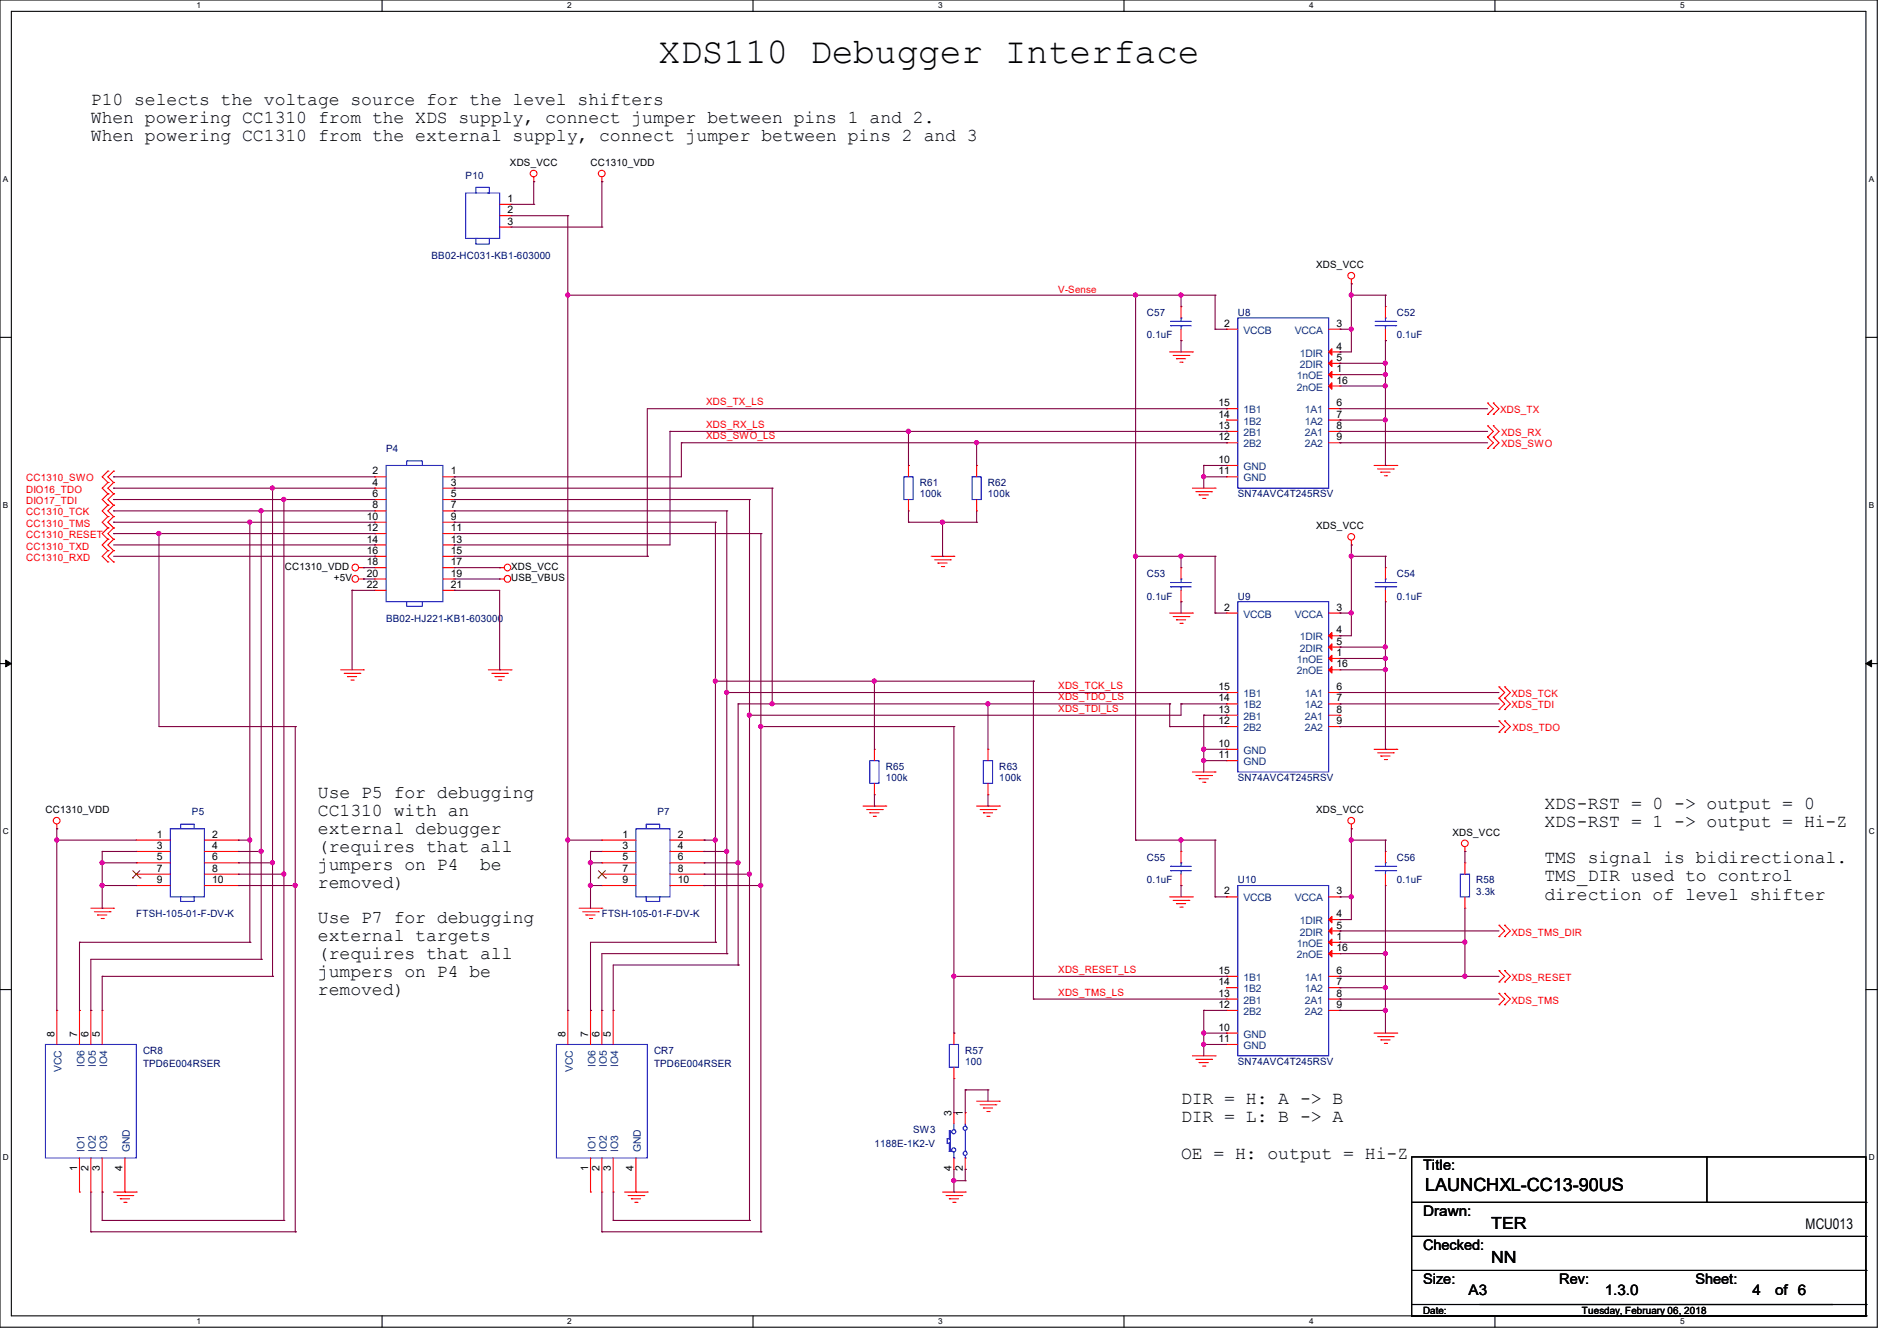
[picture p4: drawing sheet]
<svg xmlns="http://www.w3.org/2000/svg" width="297mm" height="210mm" viewBox="0 0 297 210" stroke-linecap="round" stroke-linejoin="round" font-family="sans-serif">
<path d="M0 0h293.9v207.9h-293.9zM1.8 1.8h290.3v204.3h-290.3z" fill="none" stroke="#000" stroke-width=".17"/>
<g fill="#fff">
<path d="M30.8 .2h.7v1.4h-.7z"/>
<path d="M30.8 206.2h.7v1.4h-.7z"/>
</g>
<path d="M59.8 0v1.8M59.8 206.1v1.8" fill="none" stroke="#000" stroke-width=".17"/>
<g fill="#fff">
<path d="M88.8 .2h.7v1.4h-.7z"/>
<path d="M88.8 206.2h.7v1.4h-.7z"/>
</g>
<path d="M117.9 0v1.8M117.9 206.1v1.8" fill="none" stroke="#000" stroke-width=".17"/>
<g fill="#fff">
<path d="M146.9 .2h.7v1.4h-.7z"/>
<path d="M146.9 206.2h.7v1.4h-.7z"/>
</g>
<path d="M176 0v1.8M176 206.1v1.8" fill="none" stroke="#000" stroke-width=".17"/>
<g fill="#fff">
<path d="M205 .2h.7v1.4h-.7z"/>
<path d="M205 206.2h.7v1.4h-.7z"/>
</g>
<path d="M234.1 0v1.8M234.1 206.1v1.8" fill="none" stroke="#000" stroke-width=".17"/>
<g fill="#fff">
<path d="M263.1 .2h.6v1.4h-.6z"/>
<path d="M263.1 206.2h.6v1.4h-.6z"/>
<path d="M.5 27.3h.8v1.4h-.8z"/>
<path d="M292.6 27.3h.8v1.4h-.8z"/>
<path d="M.5 78.4h.8v1.4h-.8z"/>
<path d="M292.6 78.4h.8v1.4h-.8z"/>
</g>
<path d="M0 52.8h1.8M292.1 52.8h1.8" fill="none" stroke="#000" stroke-width=".17"/>
<g fill="#fff">
<path d="M.5 129.5h.9v1.4h-.9z"/>
<path d="M292.6 129.5h.9v1.4h-.9z"/>
</g>
<path d="M0 103.9h1.8M292.1 103.9h1.8" fill="none" stroke="#000" stroke-width=".17"/>
<path d="M.9 103.4l.9 .5-.9 .5zM292.1 103.9l.9-.5v1z" fill="#000" stroke="#000" stroke-width=".16"/>
<g fill="#fff">
<path d="M.5 180.5h.9v1.4h-.9z"/>
<path d="M292.6 180.5h.9v1.4h-.9z"/>
</g>
<g fill="none" stroke="#000" stroke-width=".17">
<path d="M0 155h1.8M292.1 155h1.8M221 181.2h71.1v23.1h-71.1zM221 188.3h71.1M221 193.6h71.1M221 199h71.1M267.3 188.3h.1M267.3 181.2v7.1M292.1 188.3h.1M292.1 193.6h.1M292.1 199h.1M221 206.1h.1"/>
<path d="M221 204.3v1.8M221 206.1h71.1M231.7 204.3h55.1M286.8 204.3h.1M292.1 206.1h.1M292.1 204.3h.1M292.1 204.3v1.8"/>
</g>
<g fill="none" stroke="#f00" stroke-width=".17">
<path d="M78.2 32h1.8M78.2 33.8h1.8M78.2 35.6h1.8M80 32h.1M80 33.8h.1M80 35.6h.1M83.6 28.4h.1M83.6 27.7v.7M94.2 28.4h.1M94.2 27.7v.7M183.1 55.1h3.6M183.7 55.7h2.4"/>
<path d="M184.2 56.2h.1M184.2 56.2h1.4M184.7 56.7h.4M184.9 48h.1M184.9 53.3h.1M184.9 48v1.8M184.9 51.6v1.7M185.1 56.7h.1M186.1 55.7h.1M186.7 55.1h.1M192 51.6h.1M192 51.6h1.8"/>
<path d="M208 55.1h1.8M208 58.7h1.8M208 51.6h1.8M208 56.9h1.8M209.8 58.7h.1M209.8 51.6h.1M209.8 55.1h.1M209.8 56.9h.1M211.6 44.4h.1M211.6 43.7v.7M216.9 48h.1M216.9 53.3h.1"/>
<path d="M216.9 48v1.8M216.9 51.6v1.7M16.9 75.6h.1M16.9 77.3h.1M16.9 79.1h.1M16.9 73.8h.1M16.9 75.6l-.9 .9 .9 .8M16.9 77.3l-.9 .9 .9 .9M16.9 79.1l-.9 .9 .9 .9M16.9 73.8l-.9 .9 .9 .9M17.8 75.6h.1M17.8 77.3h.1"/>
<path d="M17.8 79.1h.1M17.8 73.8h.1M17.8 75.6l-.9 .9 .9 .8M17.8 77.3l-.9 .9 .9 .9M17.8 79.1l-.9 .9 .9 .9M17.8 73.8l-.9 .9 .9 .9M58.7 74.7h.1M58.7 76.5h.1M58.7 78.2h.1M58.7 76.5h1.8M58.7 74.7h1.8M58.7 78.2h1.8"/>
<path d="M69.3 76.5h1.8M69.3 74.7h1.8M69.3 78.2h1.8M71.1 74.7h.1M71.1 76.5h.1M71.1 78.2h.1M142.2 72.9h.1M142.2 72.9v1.8M142.2 78.2v1.8M152.9 72.9h.1M152.9 72.9v1.8M152.9 78.2v1.8"/>
<path d="M186.7 76.5h3.5M187.2 77h2.5M187.7 77.5h.1M187.7 77.5h1.5M188.3 78.1h.3M188.6 78.1h.1M189.7 77h.1M190.2 76.5h.1M192 72.9h.1M192 74.7h.1M192 64h.1M192 65.8h.1"/>
<path d="M192 67.6h.1M192 69.3h.1M192 72.9h1.8M192 74.7h1.8M192 64h1.8M192 65.8h1.8M192 67.6h1.8M192 69.3h1.8M208 64h1.8M208 65.8h1.8M208 67.6h1.8M208 69.3h1.8"/>
<path d="M208 60.5h1.8M209.8 64h.1M209.8 65.8h.1M209.8 67.6h.1M209.8 69.3h.1M209.8 60.5h.1M215.1 72.9h3.6M215.7 73.4h2.4M216.2 74h.1M216.2 74h1.4M216.7 74.5h.4M217.1 74.5h.1"/>
<path d="M218.1 73.4h.1M218.7 72.9h.1M232.9 66.7h.1M232.9 68.5h.1M232.9 70.2h.1M232.9 63.1h.1M232.9 64.9h.1M232.9 66.7l.9 .9-.9 .9M232.9 68.5l.9 .8-.9 .9M232.9 63.1l.9 .9-.9 .9M233.8 66.7h.1M233.8 68.5h.1"/>
<path d="M233.8 70.2h.1M233.8 63.1h.1M233.8 64.9h.1M233.8 66.7l.9 .9-.9 .9M233.8 68.5l.9 .8-.9 .9M233.8 63.1l.9 .9-.9 .9M16.9 86.2h.1M16.9 88h.1M16.9 80.9h.1M16.9 82.7h.1M16.9 84.5h.1M16.9 86.2l-.9 .9 .9 .9"/>
<path d="M16.9 80.9l-.9 .9 .9 .9M16.9 82.7l-.9 .9 .9 .9M16.9 84.5l-.9 .8 .9 .9M17.8 86.2h.1M17.8 88h.1M17.8 80.9h.1M17.8 82.7h.1M17.8 84.5h.1M17.8 86.2l-.9 .9 .9 .9M17.8 80.9l-.9 .9 .9 .9M17.8 82.7l-.9 .9 .9 .9M17.8 84.5l-.9 .8 .9 .9"/>
<path d="M56.2 88.9h.7M56.2 90.7h.7M56.9 88.9h.1M56.9 90.7h.1M58.7 80h.1M58.7 81.8h.1M58.7 83.6h.1M58.7 85.3h.1M58.7 87.1h.1M58.7 88.9h.1M58.7 90.7h.1M58.7 92.5h.1"/>
<path d="M58.7 88.9h1.8M58.7 90.7h1.8M58.7 87.1h1.8M58.7 80h1.8M58.7 81.8h1.8M58.7 83.6h1.8M58.7 85.3h1.8M58.7 92.5h1.8M69.3 88.9h1.8M69.3 90.7h1.8M69.3 87.1h1.8M69.3 80h1.8"/>
<path d="M69.3 81.8h1.8M69.3 83.6h1.8M69.3 85.3h1.8M69.3 92.5h1.8M71.1 80h.1M71.1 81.8h.1M71.1 83.6h.1M71.1 85.3h.1M71.1 87.1h.1M71.1 88.9h.1M71.1 90.7h.1M71.1 92.5h.1"/>
<path d="M78.2 90.7h.1M78.2 88.9h.1M78.2 88.9h.8M78.2 90.7h.8M142.2 80h.1M145.8 87.1h3.6M146.3 87.7h2.5M146.9 88.2h.1M146.9 88.2h1.4M147.4 88.7h.3M147.7 88.7h.1M148.8 87.7h.1"/>
<path d="M149.4 87.1h.1M152.9 80h.1M183.1 96h3.6M183.7 96.6h2.4M184.2 97.1h.1M184.2 97.1h1.4M184.7 97.6h.4M184.9 88.9h.1M184.9 94.2h.1M184.9 88.9v1.8M184.9 92.5v1.7M185.1 97.6h.1"/>
<path d="M186.1 96.6h.1M186.7 96h.1M192 96h.1M192 96h1.8M208 96h1.8M208 99.6h1.8M209.8 96h.1M209.8 99.6h.1M211.6 85.3h.1M211.6 84.6v.7M216.9 88.9h.1M216.9 94.2h.1"/>
<path d="M216.9 88.9v1.8M216.9 92.5v1.7M53.3 104.9h3.6M53.9 105.5h2.4M54.4 106h.1M54.4 106h1.4M54.9 106.5h.4M55.3 106.5h.1M56.3 105.5h.1M56.9 104.9h.1M76.5 104.9h3.5M77 105.5h2.5"/>
<path d="M77.5 106h.1M77.5 106h1.5M78.1 106.5h.3M78.4 106.5h.1M79.5 105.5h.1M80 104.9h.1M136.9 117.3h.1M136.9 117.3v1.8M154.7 117.3h.1M154.7 117.3v1.8M192 117.3h.1M192 119.1h.1"/>
<path d="M192 108.5h.1M192 110.2h.1M192 112h.1M192 113.8h.1M192 117.3h1.8M192 108.5h1.8M192 110.2h1.8M192 112h1.8M192 113.8h1.8M192 119.1h1.8M208 104.9h1.8M208 108.5h1.8"/>
<path d="M208 110.2h1.8M208 112h1.8M208 113.8h1.8M208 103.1h1.8M208 101.3h1.8M209.8 108.5h.1M209.8 110.2h.1M209.8 112h.1M209.8 113.8h.1M209.8 103.1h.1M209.8 104.9h.1M209.8 101.3h.1"/>
<path d="M215.1 117.3h3.6M215.7 117.9h2.4M216.2 118.4h.1M216.2 118.4h1.4M216.7 119h.4M217.1 119h.1M218.1 117.9h.1M218.7 117.3h.1M234.7 112.9h.1M234.7 114.7h.1M234.7 109.3h.1M234.7 111.1h.1"/>
<path d="M234.7 107.6h.1M234.7 112.9l.9 .9-.9 .9M234.7 109.3l.9 .9-.9 .9M234.7 107.6l.9 .9-.9 .8M235.6 112.9h.1M235.6 114.7h.1M235.6 109.3h.1M235.6 111.1h.1M235.6 107.6h.1M235.6 112.9l.9 .9-.9 .9M235.6 109.3l.9 .9-.9 .9M235.6 107.6l.9 .9-.9 .8"/>
<path d="M8.9 129.8h.1M8.9 129.1v.7M21.3 131.6h.1M21.3 133.3h.1M21.3 135.1h.1M21.3 136.9h.1M21.3 138.7h.1M21.3 131.6h5.4M21.3 133.3h5.4M21.3 135.1h5.4M21.3 136.9h5.4M21.3 138.7h5.4"/>
<path d="M32 131.6h5.3M32 133.3h5.3M32 135.1h5.3M32 136.9h5.3M32 138.7h5.3M37.3 131.6h.1M37.3 133.3h.1M37.3 135.1h.1M37.3 136.9h.1M37.3 138.7h.1M94.2 131.6h.1M94.2 133.3h.1"/>
<path d="M94.2 135.1h.1M94.2 136.9h.1M94.2 138.7h.1M94.2 131.6h5.4M94.2 133.3h5.4M94.2 135.1h5.4M94.2 136.9h5.4M94.2 138.7h5.4M104.9 131.6h5.3M104.9 133.3h5.3M104.9 135.1h5.3M104.9 136.9h5.3"/>
<path d="M104.9 138.7h5.3M110.2 131.6h.1M110.2 133.3h.1M110.2 135.1h.1M110.2 136.9h.1M110.2 138.7h.1M135.1 126.2h3.6M135.7 126.8h2.4M136.2 127.3h.1M136.2 127.3h1.4M136.7 127.8h.4M136.9 124.5h.1"/>
<path d="M136.9 122.7v1.8M137.1 127.8h.1M138.1 126.8h.1M138.7 126.2h.1M152.9 126.2h3.6M153.5 126.8h2.4M154 127.3h.1M154 127.3h1.4M154.5 127.8h.4M154.7 124.5h.1M154.7 122.7v1.8M154.9 127.8h.1"/>
<path d="M155.9 126.8h.1M156.5 126.2h.1M184.9 133.3h.1M184.9 138.7h.1M184.9 133.3v1.8M184.9 136.9v1.8M186.7 120.9h3.5M187.2 121.5h2.5M187.7 122h.1M187.7 122h1.5M188.3 122.5h.3M188.6 122.5h.1"/>
<path d="M189.7 121.5h.1M190.2 120.9h.1M211.6 129.8h.1M211.6 129.1v.7M216.9 133.3h.1M216.9 138.7h.1M216.9 133.3v1.8M216.9 136.9v1.8M229.4 133.3h.1M229.4 135.1h.1M229.4 132.6v.7M229.4 135.1v1.8"/>
<path d="M8.9 158.2h.1M8.9 158.2v5.4M12.4 158.2h.1M12.4 158.2v5.4M14.2 158.2h.1M14.2 142.2h3.6M14.2 158.2v5.4M14.8 142.8h2.4M15.3 143.3h.1M15.3 143.3h1.4M15.8 143.8h.4M16 158.2h.1"/>
<path d="M16 158.2v5.4M16.2 143.8h.1M17.2 142.8h.1M17.8 142.2h.1M88.9 158.2h.1M88.9 158.2v5.4M90.7 142.2h3.5M91.2 142.8h2.5M91.7 143.3h.1M91.7 143.3h1.5M92.3 143.8h.3M92.5 158.2h.1"/>
<path d="M92.5 158.2v5.4M92.6 143.8h.1M93.7 142.8h.1M94.2 142.2h.1M94.2 158.2h.1M94.2 158.2v5.4M96 158.2h.1M96 158.2v5.4M183.1 140.5h3.6M183.7 141h2.4M184.2 141.5h.1M184.2 141.5h1.4"/>
<path d="M184.7 142.1h.4M185.1 142.1h.1M186.1 141h.1M186.7 140.5h.1M192 140.5h.1M192 152.9h.1M192 154.7h.1M192 156.5h.1M192 158.2h.1M192 140.5h1.8M192 152.9h1.8M192 154.7h1.8"/>
<path d="M192 156.5h1.8M192 158.2h1.8M208 140.5h1.8M208 152.9h1.8M208 154.7h1.8M208 156.5h1.8M208 158.2h1.8M208 147.6h1.8M208 149.4h1.8M208 144h1.8M208 145.8h1.8M209.8 152.9h.1"/>
<path d="M209.8 154.7h.1M209.8 156.5h.1M209.8 158.2h.1M209.8 147.6h.1M209.8 149.4h.1M209.8 140.5h.1M209.8 144h.1M209.8 145.8h.1M229.4 142.2h.1M229.4 140.5v1.7M234.7 155.6h.1M234.7 157.4h.1"/>
<path d="M234.7 152h.1M234.7 153.8h.1M234.7 144.9h.1M234.7 146.7h.1M234.7 155.6l.9 .9-.9 .9M234.7 152l.9 .9-.9 .9M234.7 144.9l.9 .9-.9 .9M235.6 155.6h.1M235.6 157.4h.1M235.6 152h.1M235.6 153.8h.1M235.6 144.9h.1"/>
<path d="M235.6 146.7h.1M235.6 155.6l.9 .9-.9 .9M235.6 152l.9 .9-.9 .9M235.6 144.9l.9 .9-.9 .9M149.4 168.9h.1M149.4 161.8h.1M149.4 174.2h.1M149.4 161.8v1.8M149.4 167.1v1.8M149.4 174.2v1.8M151.1 174.2h.1M151.1 174.2v1.8"/>
<path d="M152.9 172.5h3.6M153.5 173h2.4M154 173.5h.1M154 173.5h1.4M154.5 174.1h.4M154.9 174.1h.1M155.9 173h.1M156.5 172.5h.1M186.7 165.4h3.5M187.2 165.9h2.5M187.7 166.4h.1M187.7 166.4h1.5"/>
<path d="M188.3 167h.3M188.6 167h.1M189.7 165.9h.1M190.2 165.4h.1M192 161.8h.1M192 163.6h.1M192 161.8h1.8M192 163.6h1.8M215.1 161.8h3.6M215.7 162.3h2.4M216.2 162.9h.1M216.2 162.9h1.4"/>
<path d="M216.7 163.4h.4M217.1 163.4h.1M218.1 162.3h.1M218.7 161.8h.1M12.4 186.7h.1M12.4 181.4v5.3M14.2 186.7h.1M14.2 181.4v5.3M16 186.7h.1M16 181.4v5.3M17.8 186.7h3.5M18.3 187.2h2.5"/>
<path d="M18.8 187.7h.1M18.8 187.7h1.5M19.4 188.3h.3M19.6 186.7h.1M19.6 181.4v5.3M19.7 188.3h.1M20.8 187.2h.1M21.3 186.7h.1M92.5 186.7h.1M92.5 181.4v5.3M94.2 186.7h.1M94.2 181.4v5.3"/>
<path d="M96 186.7h.1M96 181.4v5.3M97.8 186.7h3.5M98.3 187.2h2.5M98.8 187.7h.1M98.8 187.7h1.5M99.4 188.3h.3M99.6 186.7h.1M99.6 181.4v5.3M99.7 188.3h.1M100.8 187.2h.1M101.3 186.7h.1"/>
<path d="M147.6 186.7h3.5M148.1 187.2h2.5M148.6 187.7h.1M148.6 187.7h1.5M149.2 188.3h.3M149.4 183.1h.1M149.4 181.4v1.7M149.5 188.3h.1M150.6 187.2h.1M151.1 186.7h.1M151.1 183.1h.1M151.1 181.4v1.7"/>
<circle cx="83.6" cy="27.2" r=".52"/>
<circle cx="94.2" cy="27.2" r=".52"/>
<circle cx="211.6" cy="43.2" r=".52"/>
<circle cx="55.6" cy="90.7" r=".52"/>
<circle cx="55.6" cy="88.9" r=".52"/>
<circle cx="79.4" cy="90.7" r=".52"/>
<circle cx="79.4" cy="88.9" r=".52"/>
<circle cx="211.6" cy="84.1" r=".52"/>
<circle cx="8.9" cy="128.5" r=".52"/>
<circle cx="211.6" cy="128.5" r=".52"/>
<circle cx="229.4" cy="132.1" r=".52"/>
</g>
<g fill="none" stroke="#00f" stroke-width=".17">
<path d="M72.9 30.2h5.3v7.1h-5.3zM74.5 30.2v-.9h2.1v.9h-.1M74.7 37.3h-.2v.9h2.1v-.9M183.3 51h.1M183.3 50.3h.1M183.3 51h3.2M183.3 50.3h3.2M184.9 51h.1M184.9 49.8h.1M184.9 49.8v.5M184.9 51v.6M193.8 49.8h14.2v26.7h-14.2z"/>
<path d="M215.3 51h3.2M215.3 50.3h3.2M216.9 51h.1M216.9 49.8h.1M216.9 49.8v.5M216.9 51v.6M218.5 51h.1M218.5 50.3h.1M60.5 72.9h8.8v21.3h-8.8zM63.7 72.9v-.7h2.4v.7M141.5 74.7h1.5v3.5h-1.5zM152.2 74.7h1.4v3.5h-1.4z"/>
<path d="M63.7 94.2v.8h2.4v-.8M183.3 91.9h.1M183.3 91.2h.1M183.3 91.9h3.2M183.3 91.2h3.2M184.9 91.9h.1M184.9 90.7h.1M184.9 90.7v.5M184.9 91.9v.6M193.8 94.2h14.2v26.7h-14.2zM215.3 91.9h3.2M215.3 91.2h3.2"/>
<path d="M216.9 91.9h.1M216.9 90.7h.1M216.9 90.7v.5M216.9 91.9v.6M218.5 91.9h.1M218.5 91.2h.1M136.2 119.1h1.4v3.6h-1.4zM154 119.1h1.4v3.6h-1.4zM26.7 129.8h5.3v10.7h-5.3zM28.3 129.8v-.7h2.1v.7M99.6 129.8h5.3v10.7h-5.3zM101.2 129.8v-.7h2.1v.7"/>
<path d="M183.3 136.4h.1M183.3 135.7h.1M183.3 136.4h3.2M183.3 135.7h3.2M184.9 136.4h.1M184.9 135.1h.1M184.9 135.1v.6M184.9 136.4v.5M193.8 138.7h14.2v26.7h-14.2zM215.3 136.4h3.2M215.3 135.7h3.2M216.9 136.4h.1"/>
<path d="M216.9 135.1h.1M216.9 135.1v.6M216.9 136.4v.5M218.5 136.4h.1M218.5 135.7h.1M228.6 136.9h1.5v3.6h-1.5zM28.3 140.5v.7h2.1v-.7M101.2 140.5v.7h2.1v-.7M7.1 163.6h14.2v17.8h-14.2zM87.1 163.6h14.2v17.8h-14.2zM148.3 179h.1M148.3 179h.3"/>
<path d="M148.6 163.6h1.5v3.5h-1.5zM148.6 178.4h.1M148.6 179h.1M148.6 177.1h.1M148.6 177.1v1.3M148.6 179v1.3M148.6 178.4h-.3v.6M148.6 177.1h.2v3.2M149.4 176.9h.1M149.4 176v.9M151.1 176.4h.1M151.1 176v.4"/>
<path d="M151.1 177.1v3.2M148.6 180.3h.1M148.6 180.3h.2M148.8 180.3h.1M149.4 181.4h.1M149.4 180.5v.9M151.1 180.3h.1M151.1 181.4h.1M151.1 181v.4"/>
<circle cx="149.3" cy="177.2" r=".32"/>
<circle cx="151.1" cy="176.7" r=".32"/>
<circle cx="149.3" cy="180.1" r=".32"/>
<circle cx="151.1" cy="180.6" r=".32"/>
</g>
<path d="M20.7 137.5h.1M20.8 136.4l1.1 1.1M21.9 136.4l-1.2 1.1M21.9 137.5h.1M93.6 137.5h.1M93.7 136.4l1.1 1.1M94.8 136.4l-1.2 1.1M94.8 137.5h.1" fill="none" stroke="#804000" stroke-width=".16"/>
<g fill="#f00" stroke="#f00" stroke-width=".17">
<path d="M208.5 102.6v1l-.5-.5z"/>
<path d="M208.5 104.4v1l-.5-.5z"/>
<path d="M208.5 99.1v1l-.5-.5z"/>
<path d="M208.5 100.8v1.1l-.5-.6z"/>
<path d="M208.5 58.2v1l-.5-.5z"/>
<path d="M208.5 59.9v1.1l-.5-.5z"/>
<path d="M208.5 54.6v1l-.5-.5z"/>
<path d="M208.5 56.4v1l-.5-.5z"/>
<path d="M208 147.6l.5-.5v1z"/>
<path d="M208 149.4l.5-.6v1.1z"/>
<path d="M208 144l.5-.5v1z"/>
<path d="M208 145.8l.5-.5v1z"/>
</g>
<g fill="none" stroke="#800040" stroke-width=".17">
<path d="M80 33.8h8.9M80 32h3.6M80 35.6h14.2M83.6 32h.1M83.6 28.4h.1M83.6 28.4v3.6M88.9 33.8h.1M88.9 33.8v124.4M94.2 35.6h.1M94.2 28.4h.1M94.2 28.4v7.2M88.9 46.2h.1"/>
<path d="M88.9 46.2h101.3M177.8 46.2h.1M177.8 46.2v85.4M184.9 53.3h.1M184.9 46.2h.1M184.9 46.2v1.8M184.9 53.3v1.8M190.2 46.2h.1M190.2 51.6h.1M190.2 46.2v5.4M190.2 51.6h1.8M209.8 51.6h.1"/>
<path d="M209.8 55.1h.1M209.8 56.9h.1M209.8 51.6h1.8M209.8 56.9h7.1M209.8 58.7h7.1M211.6 46.2h.1M211.6 44.4h.1M211.6 51.6h.1M211.6 46.2h5.3M211.6 44.4v10.7h-1.8M216.9 46.2h.1M216.9 53.3h.1"/>
<path d="M216.9 58.7h.1M216.9 46.2v1.8M216.9 53.3v19.6M17.8 78.2h.1M17.8 76.5h.1M17.8 74.7h.1M17.8 74.7h40.9M17.8 78.2h40.9M17.8 76.5h40.9M42.7 76.5h.1M42.7 76.5v76.4M44.4 78.2h.1"/>
<path d="M44.4 78.2v112.9M71.1 78.2h.1M71.1 76.5h.1M71.1 74.7h.1M71.1 78.2h46.2M71.1 76.5h49.8M104.9 67.6h.1M104.9 67.6h87.1M104.9 67.6v17.7h-33.8M106.7 69.3h.1M106.7 69.3v5.4h-35.6M106.7 69.3h85.3"/>
<path d="M117.3 78.2h.1M117.3 78.2v112.9M120.9 76.5h.1M120.9 76.5v33.7M142.2 67.6h.1M142.2 67.6v5.3M152.9 69.3h.1M152.9 69.3v3.6M188.5 72.9h.1M188.5 74.7h.1M188.5 72.9v3.6M188.5 74.7h3.5"/>
<path d="M188.5 72.9h3.5M192 64h.1M192 67.6h.1M192 69.3h.1M192 64h-90.7v23.1M209.8 64h.1M209.8 67.6h.1M209.8 69.3h.1M209.8 65.8h.1M209.8 64h23.1M209.8 67.6h23.1M209.8 69.3h23.1"/>
<path d="M209.8 65.8h7.1M209.8 60.5h7.1M216.9 72.9h.1M216.9 60.5h.1M216.9 65.8h.1M17.8 80h.1M17.8 83.6h.1M17.8 81.8h.1M17.8 87.1h40.9M17.8 80h40.9M17.8 83.6h40.9M17.8 81.8h40.9"/>
<path d="M17.8 85.3h40.9M24.9 83.6h.1M24.9 83.6v30.2h21.3M39.1 81.8h.1M39.1 81.8v65.8M40.9 80h.1M40.9 80v70.2M55.1 92.5h.1M55.1 92.5h3.6M55.1 92.5v12.4M56.9 90.7h.1M56.9 88.9h.1"/>
<path d="M56.9 90.7h1.8M56.9 88.9h1.8M58.7 83.6h.1M58.7 85.3h.1M58.7 87.1h.1M71.1 81.8h.1M71.1 80h.1M71.1 92.5h.1M71.1 85.3h.1M71.1 87.1h30.2M71.1 80h42.7M71.1 83.6h48"/>
<path d="M71.1 81.8h40.9M71.1 92.5h7.1v12.4M71.1 90.7h7.1M71.1 88.9h7.1M78.2 90.7h.1M78.2 88.9h.1M101.3 87.1h.1M112 81.8h.1M112 81.8v65.8M113.8 80h.1M113.8 80v69.4M119.1 83.6h.1"/>
<path d="M119.1 83.6v109.3M142.2 81.8h.1M142.2 81.8h10.7M142.2 80v1.8M147.6 81.8h.1M147.6 87.1h.1M147.6 81.8v5.3M152.9 81.8h.1M152.9 80v1.8M177.8 87.1h.1M177.8 87.1h12.4M184.9 94.2h.1"/>
<path d="M184.9 87.1h.1M184.9 87.1v1.8M184.9 94.2v1.8M190.2 87.1h.1M190.2 96h.1M190.2 87.1v8.9M190.2 96h1.8M209.8 96h.1M209.8 99.6h.1M209.8 96h1.8M211.6 87.1h.1M211.6 85.3h.1"/>
<path d="M211.6 96h.1M211.6 85.3v14.3h-1.8M211.6 87.1h5.3M216.9 87.1h.1M216.9 87.1v1.8M216.9 94.2v23.1M46.2 113.8h.1M46.2 113.8v79.1M78.2 104.9h.1M112 106.7h49.8M113.8 108.5h.1M113.8 108.5h78.2"/>
<path d="M115.6 110.2h.1M115.6 110.2v40.9M115.6 110.2h67.5M117.3 112h.1M119.1 113.8h.1M119.1 113.8h30.3M120.9 110.2h.1M136.9 106.7h.1M136.9 106.7v10.6M149.4 113.8h.1M149.4 113.8v48M154.7 110.2h.1"/>
<path d="M154.7 110.2v7.1M161.8 106.7h.1M161.8 106.7v49.8M183.1 113.8h.1M183.1 110.2h.1M183.1 113.8h8.9M183.1 110.2v3.6M184.9 110.2h.1M184.9 110.2v1.8h-67.6M184.9 110.2h7.1M188.5 117.3h.1M188.5 119.1h.1"/>
<path d="M188.5 112h.1M188.5 112h3.5M188.5 112v8.9M188.5 119.1h3.5M188.5 117.3h3.5M209.8 108.5h.1M209.8 110.2h.1M209.8 113.8h.1M209.8 101.3h.1M209.8 113.8h24.9M209.8 110.2h24.9M209.8 108.5h24.9"/>
<path d="M209.8 101.3h7.1M209.8 103.1h7.1M209.8 104.9h7.1M216.9 101.3h.1M216.9 103.1h.1M216.9 104.9h.1M216.9 117.3h.1M8.9 131.6h.1M8.9 129.8h.1M8.9 131.6h12.4M8.9 129.8v28.4M16 133.3h.1"/>
<path d="M16 135.1h.1M16 138.7h.1M16 133.3h5.3M16 135.1h5.3M16 138.7h5.3M16 133.3v8.9M37.3 133.3h3.6M37.3 135.1h5.4M37.3 138.7h8.9M37.3 131.6h1.8M37.3 136.9h7.1M39.1 131.6h.1"/>
<path d="M40.9 133.3h.1M42.7 135.1h.1M44.4 136.9h.1M46.2 138.7h.1M88.9 131.6h.1M88.9 131.6h5.3M92.5 133.3h.1M92.5 135.1h.1M92.5 138.7h.1M92.5 133.3v8.9M92.5 133.3h1.7M92.5 135.1h1.7"/>
<path d="M92.5 138.7h1.7M110.2 131.6h.1M110.2 133.3h.1M110.2 138.7h.1M110.2 135.1h.1M110.2 136.9h.1M110.2 133.3h3.6M110.2 135.1h5.4M110.2 138.7h8.9M110.2 131.6h1.8M110.2 136.9h7.1M112 131.6h.1"/>
<path d="M136.9 126.2h.1M136.9 124.5v1.7M154.7 126.2h.1M154.7 124.5v1.7M177.8 131.6h.1M177.8 131.6h12.4M184.9 138.7h.1M184.9 131.6h.1M184.9 131.6v1.7M184.9 138.7v1.8M190.2 131.6h.1M190.2 131.6v8.9"/>
<path d="M211.6 131.6h.1M211.6 129.8h.1M211.6 131.6h5.3M211.6 129.8v14.2h-1.8M216.9 131.6h.1M216.9 131.6v1.7M216.9 138.7v23.1M229.4 133.3h.1M229.4 133.3v1.8M12.4 147.6h.1M12.4 147.6h26.7M12.4 147.6v10.6"/>
<path d="M14.2 158.2h.1M16 142.2h.1M16 152.9h.1M16 152.9h26.7M16 152.9v5.3M39.1 147.6h.1M40.9 150.2h.1M40.9 150.2h-26.7v8M42.7 152.9h.1M88.9 158.2h.1M92.5 158.2h.1M94.2 158.2h.1"/>
<path d="M96 158.2h.1M112 147.6h.1M112 147.6h-19.5v10.6M113.8 149.4h.1M113.8 149.4h-19.6v8.8M115.6 151.1h.1M115.6 151.1h-19.6v7.1M149.4 152.9h42.6M161.8 156.5h.1M161.8 156.5h30.2M188.5 158.2h.1M188.5 158.2v7.2"/>
<path d="M188.5 158.2h3.5M190.2 140.5h.1M190.2 140.5h1.8M192 152.9h.1M209.8 156.5h.1M209.8 152.9h.1M209.8 140.5h.1M209.8 154.7h.1M209.8 144h.1M209.8 145.8h.1M209.8 158.2h.1M209.8 147.6h.1"/>
<path d="M209.8 156.5h24.9M209.8 152.9h24.9M209.8 140.5h1.8M209.8 154.7h7.1M209.8 145.8h24.9M209.8 158.2h7.1M209.8 147.6h19.6M209.8 149.4h7.1M211.6 140.5h.1M216.9 149.4h.1M216.9 154.7h.1M216.9 158.2h.1"/>
<path d="M229.4 147.6h.1M229.4 152.9h.1M229.4 142.2v10.7M149.4 161.8h.1M149.4 174.2h.1M149.4 168.9v5.3M151.1 170.7h.1M151.1 170.7v3.5M151.1 170.7h3.6M154.7 170.7h.1M154.7 170.7v1.8M188.5 161.8h.1"/>
<path d="M188.5 163.6h.1M188.5 163.6h3.5M188.5 161.8h3.5M14.2 192.9h.1M14.2 186.7v6.2M14.2 192.9h32M16 191.1h.1M16 186.7h.1M16 186.7v4.4M16 191.1h28.4M44.4 191.1h.1M46.2 192.9h.1"/>
<path d="M94.2 192.9h.1M94.2 186.7v6.2M94.2 192.9h24.9M96 191.1h.1M96 191.1h21.3M96 186.7v4.4M117.3 191.1h.1M119.1 192.9h.1M149.4 186.7h.1M149.4 184.9h.1M149.4 183.1v3.6M149.4 184.9h1.7"/>
<path d="M151.1 184.9h.1M151.1 183.1h.1M151.1 183.1v1.8"/>
</g>
<g fill="#f0f" stroke="#f0f" stroke-width=".17">
<circle cx="92.4" cy="135.1" r=".32"/>
<circle cx="92.4" cy="138.7" r=".32"/>
<circle cx="112" cy="131.6" r=".32"/>
<circle cx="113.8" cy="133.3" r=".32"/>
<circle cx="117.3" cy="136.9" r=".32"/>
<circle cx="119.1" cy="138.7" r=".32"/>
<circle cx="115.5" cy="135.1" r=".32"/>
<circle cx="112" cy="106.7" r=".32"/>
<circle cx="188.4" cy="163.6" r=".32"/>
<circle cx="188.4" cy="119.1" r=".32"/>
<circle cx="188.4" cy="117.3" r=".32"/>
<circle cx="188.4" cy="74.7" r=".32"/>
<circle cx="229.3" cy="152.9" r=".32"/>
<circle cx="184.9" cy="46.2" r=".32"/>
<circle cx="211.6" cy="46.2" r=".32"/>
<circle cx="216.9" cy="56.9" r=".32"/>
<circle cx="184.9" cy="87.1" r=".32"/>
<circle cx="211.6" cy="96" r=".32"/>
<circle cx="211.6" cy="87.1" r=".32"/>
<circle cx="184.9" cy="131.6" r=".32"/>
<circle cx="211.6" cy="140.4" r=".32"/>
<circle cx="216.9" cy="149.3" r=".32"/>
<circle cx="211.6" cy="131.6" r=".32"/>
<circle cx="177.8" cy="87.1" r=".32"/>
<circle cx="211.6" cy="51.5" r=".32"/>
<circle cx="216.9" cy="65.8" r=".32"/>
<circle cx="152.9" cy="69.3" r=".32"/>
<circle cx="216.9" cy="101.3" r=".32"/>
<circle cx="216.9" cy="103.1" r=".32"/>
<circle cx="216.9" cy="158.2" r=".32"/>
<circle cx="216.9" cy="154.7" r=".32"/>
<circle cx="188.4" cy="161.8" r=".32"/>
<circle cx="229.3" cy="147.6" r=".32"/>
<circle cx="88.9" cy="131.6" r=".32"/>
<circle cx="177.8" cy="46.2" r=".32"/>
<circle cx="88.9" cy="46.2" r=".32"/>
<circle cx="149.3" cy="152.9" r=".32"/>
<circle cx="149.3" cy="184.9" r=".32"/>
<circle cx="16" cy="135.1" r=".32"/>
<circle cx="16" cy="138.7" r=".32"/>
<circle cx="46.2" cy="138.7" r=".32"/>
<circle cx="8.9" cy="131.6" r=".32"/>
<circle cx="216.9" cy="104.9" r=".32"/>
<circle cx="119.1" cy="113.8" r=".32"/>
<circle cx="113.8" cy="108.4" r=".32"/>
<circle cx="117.3" cy="112" r=".32"/>
<circle cx="120.9" cy="110.2" r=".32"/>
<circle cx="154.7" cy="110.2" r=".32"/>
<circle cx="216.9" cy="58.7" r=".32"/>
<circle cx="216.9" cy="60.4" r=".32"/>
<circle cx="39.1" cy="131.6" r=".32"/>
<circle cx="39.1" cy="81.8" r=".32"/>
<circle cx="40.9" cy="133.3" r=".32"/>
<circle cx="40.9" cy="80" r=".32"/>
<circle cx="42.7" cy="135.1" r=".32"/>
<circle cx="42.7" cy="76.4" r=".32"/>
<circle cx="44.4" cy="136.9" r=".32"/>
<circle cx="44.4" cy="78.2" r=".32"/>
<circle cx="24.9" cy="83.5" r=".32"/>
<circle cx="136.9" cy="106.7" r=".32"/>
<circle cx="147.6" cy="81.8" r=".32"/>
<circle cx="142.2" cy="67.5" r=".32"/>
</g>
<text font-size="5.7" x="103.1" y="9.9">XDS110 Debugger Interface</text>
<g font-size="2.8">
<text x="14.2" y="16.5">P10 selects the voltage source for the level shifters</text>
<text x="14.2" y="19.3">When powering CC1310 from the XDS supply, connect jumper between pins 1 and 2.</text>
<text x="14.2" y="22.1">When powering CC1310 from the external supply, connect jumper between pins 2 and 3</text>
<text x="49.8" y="124.9">Use P5 for debugging</text>
<text x="49.8" y="127.8">CC1310 with an</text>
<text x="49.8" y="130.6">external debugger</text>
<text x="241.8" y="126.7">XDS-RST = 0 -&gt; output = 0</text>
<text x="241.8" y="129.5">XDS-RST = 1 -&gt; output = Hi-Z</text>
<text x="49.8" y="133.4">(requires that all</text>
<text x="49.8" y="136.3">jumpers on P4</text>
<text x="75.2" y="136.3">be</text>
<text x="241.8" y="135.2">TMS signal is bidirectional.</text>
<text x="49.8" y="139.1">removed)</text>
<text x="241.8" y="138">TMS_DIR used to control</text>
<text x="241.8" y="140.9">direction of level shifter</text>
<text x="49.8" y="144.5">Use P7 for debugging</text>
<text x="49.8" y="147.3">external targets</text>
<text x="49.8" y="150.2">(requires that all</text>
<text x="49.8" y="153">jumpers on P4 be</text>
<text x="49.8" y="155.8">removed)</text>
<text x="184.9" y="172.9">DIR = H: A -&gt; B</text>
<text x="184.9" y="175.8">DIR = L: B -&gt; A</text>
<text x="184.9" y="181.4">OE = H: output = Hi-Z</text>
<text x="223.1" y="186.6">LAUNCHXL-CC13-90US</text>
</g>
<g font-size="2.6">
<text x="233.5" y="192.4">TER</text>
<text x="233.5" y="197.8">NN</text>
</g>
<g font-size="2.3">
<text x="222.8" y="183.3">Title:</text>
<text x="222.8" y="190.4">Drawn:</text>
<text x="222.8" y="195.7">Checked:</text>
<text x="282.7" y="192.4">MCU013</text>
<text x="222.8" y="201">Size:</text>
<text x="229.9" y="202.8">A3</text>
<text x="244.1" y="201">Rev:</text>
<text x="251.3" y="202.8">1.3.0</text>
<text x="265.5" y="201">Sheet:</text>
<text x="274.4" y="202.8">4</text>
<text x="277.9" y="202.8">of 6</text>
</g>
<g font-size="1.6" fill="#000080">
<text x="72.9" y="28.1">P10</text>
<text x="67.6" y="40.6">BB02-HC031-KB1-603000</text>
<text x="179.6" y="49.4">C57</text>
<text x="179.6" y="53">0.1uF</text>
<text x="193.8" y="49.4">U8</text>
<text x="218.7" y="49.4">C52</text>
<text x="218.7" y="53">0.1uF</text>
<text x="60.5" y="70.8">P4</text>
<text x="144" y="76.1">R61</text>
<text x="144" y="77.9">100k</text>
<text x="154.7" y="76.1">R62</text>
<text x="154.7" y="77.9">100k</text>
<text x="193.8" y="77.9">SN74AVC4T245RSV</text>
<text x="179.6" y="90.3">C53</text>
<text x="179.6" y="93.9">0.1uF</text>
<text x="193.8" y="93.9">U9</text>
<text x="218.7" y="90.3">C54</text>
<text x="218.7" y="93.9">0.1uF</text>
<text x="60.5" y="97.4">BB02-HJ221-KB1-603000</text>
<text x="138.7" y="120.6">R65</text>
<text x="138.7" y="122.3">100k</text>
<text x="156.5" y="120.6">R63</text>
<text x="156.5" y="122.3">100k</text>
<text x="193.8" y="122.3">SN74AVC4T245RSV</text>
<text x="30.1" y="127.7">P5</text>
<text x="103" y="127.7">P7</text>
<text x="179.6" y="134.8">C55</text>
<text x="218.7" y="134.8">C56</text>
<text x="21.3" y="143.7">FTSH-105-01-F-DV-K</text>
<text x="94.2" y="143.7">FTSH-105-01-F-DV-K</text>
<text x="179.6" y="138.3">0.1uF</text>
<text x="193.8" y="138.3">U10</text>
<text x="218.7" y="138.3">0.1uF</text>
<text x="231.1" y="138.3">R58</text>
<text x="231.1" y="140.1">3.3k</text>
<text x="22.4" y="167.1">TPD6E004RSER</text>
<text x="22.4" y="165">CR8</text>
<text x="102.4" y="167.1">TPD6E004RSER</text>
<text x="102.4" y="165">CR7</text>
<text x="151.1" y="165">R57</text>
<text x="151.1" y="166.8">100</text>
<text x="193.8" y="166.8">SN74AVC4T245RSV</text>
<text x="136.9" y="179.6">1188E-1K2-V</text>
<text x="143" y="177.5">SW3</text>
</g>
<g font-size="1.6">
<text x="79.8" y="26">XDS_VCC</text>
<text x="92.5" y="26">CC1310_VDD</text>
<text x="79.5" y="31.6">1</text>
<text x="79.5" y="33.4">2</text>
<text x="79.5" y="35.2">3</text>
<text x="206.1" y="42">XDS_VCC</text>
<text x="191.7" y="51.2">2</text>
<text x="209.3" y="51.2">3</text>
<text x="209.3" y="58.3">1</text>
<text x="209.3" y="54.7">4</text>
<text x="209.3" y="56.5">5</text>
<text x="190.8" y="63.6">15</text>
<text x="190.8" y="65.4">14</text>
<text x="209.3" y="63.6">6</text>
<text x="209.3" y="65.4">7</text>
<text x="209.3" y="60.1">16</text>
<text x="190.8" y="67.2">13</text>
<text x="190.8" y="69">12</text>
<text x="209.3" y="67.2">8</text>
<text x="209.3" y="69">9</text>
<text x="58.3" y="74.3">2</text>
<text x="58.3" y="76.1">4</text>
<text x="58.3" y="77.9">6</text>
<text x="70.6" y="74.3">1</text>
<text x="70.6" y="76.1">3</text>
<text x="70.6" y="77.9">5</text>
<text x="190.8" y="72.5">10</text>
<text x="190.8" y="74.3">11</text>
<text x="57.4" y="81.4">10</text>
<text x="57.4" y="83.2">12</text>
<text x="58.3" y="79.6">8</text>
<text x="70.6" y="79.6">7</text>
<text x="70.6" y="81.4">9</text>
<text x="70.6" y="83.2">11</text>
<text x="206.1" y="82.9">XDS_VCC</text>
<text x="44.6" y="89.3">CC1310_VDD</text>
<text x="57.4" y="85">14</text>
<text x="57.4" y="86.7">16</text>
<text x="57.4" y="88.5">18</text>
<text x="70.6" y="85">13</text>
<text x="70.6" y="86.7">15</text>
<text x="70.6" y="88.5">17</text>
<text x="80" y="89.3">XDS_VCC</text>
<text x="52.3" y="91.1">+5V</text>
<text x="57.4" y="90.3">20</text>
<text x="57.4" y="92.1">22</text>
<text x="70.6" y="90.3">19</text>
<text x="70.6" y="92.1">21</text>
<text x="80" y="91.1">USB_VBUS</text>
<text x="191.7" y="95.6">2</text>
<text x="209.3" y="95.6">3</text>
<text x="209.3" y="99.2">4</text>
<text x="209.3" y="101">5</text>
<text x="209.3" y="102.7">1</text>
<text x="209.3" y="104.5">16</text>
<text x="190.8" y="108.1">15</text>
<text x="190.8" y="109.9">14</text>
<text x="190.8" y="111.6">13</text>
<text x="190.8" y="113.4">12</text>
<text x="209.3" y="108.1">6</text>
<text x="209.3" y="109.9">7</text>
<text x="209.3" y="111.6">8</text>
<text x="209.3" y="113.4">9</text>
<text x="190.8" y="117">10</text>
<text x="190.8" y="118.7">11</text>
<text x="7.1" y="127.3">CC1310_VDD</text>
<text x="24.6" y="131.2">1</text>
<text x="33.2" y="131.2">2</text>
<text x="97.4" y="131.2">1</text>
<text x="106.1" y="131.2">2</text>
<text x="206.1" y="127.3">XDS_VCC</text>
<text x="227.4" y="130.9">XDS_VCC</text>
<text x="24.6" y="133">3</text>
<text x="24.6" y="134.7">5</text>
<text x="24.6" y="136.5">7</text>
<text x="33.2" y="133">4</text>
<text x="33.2" y="134.7">6</text>
<text x="33.2" y="136.5">8</text>
<text x="97.4" y="133">3</text>
<text x="97.4" y="134.7">5</text>
<text x="97.4" y="136.5">7</text>
<text x="106.1" y="133">4</text>
<text x="106.1" y="134.7">6</text>
<text x="106.1" y="136.5">8</text>
<text x="24.6" y="138.3">9</text>
<text x="33.2" y="138.3">10</text>
<text x="97.4" y="138.3">9</text>
<text x="106.1" y="138.3">10</text>
<text x="191.7" y="140.1">2</text>
<text x="209.3" y="140.1">3</text>
<text x="209.3" y="143.6">4</text>
<text x="209.3" y="147.2">1</text>
<text x="209.3" y="149">16</text>
<text x="209.3" y="145.4">5</text>
<text x="190.8" y="152.5">15</text>
<text x="190.8" y="154.3">14</text>
<text x="209.3" y="152.5">6</text>
<text x="209.3" y="154.3">7</text>
<text x="190.8" y="161.4">10</text>
<text x="190.8" y="156.1">13</text>
<text x="190.8" y="157.9">12</text>
<text x="209.3" y="156.1">8</text>
<text x="209.3" y="157.9">9</text>
<text x="8.5" y="162.3" transform="rotate(-90 8.5 162.3)">8</text>
<text x="12.1" y="162.3" transform="rotate(-90 12.1 162.3)">7</text>
<text x="13.8" y="162.3" transform="rotate(-90 13.8 162.3)">6</text>
<text x="15.6" y="162.3" transform="rotate(-90 15.6 162.3)">5</text>
<text x="88.5" y="162.3" transform="rotate(-90 88.5 162.3)">8</text>
<text x="92.1" y="162.3" transform="rotate(-90 92.1 162.3)">7</text>
<text x="93.9" y="162.3" transform="rotate(-90 93.9 162.3)">6</text>
<text x="95.6" y="162.3" transform="rotate(-90 95.6 162.3)">5</text>
<text x="190.8" y="163.2">11</text>
<text x="149" y="174.8" transform="rotate(-90 149 174.8)">3</text>
<text x="150.8" y="174.8" transform="rotate(-90 150.8 174.8)">1</text>
<text x="12.1" y="183.5" transform="rotate(-90 12.1 183.5)">1</text>
<text x="13.8" y="183.5" transform="rotate(-90 13.8 183.5)">2</text>
<text x="15.6" y="183.5" transform="rotate(-90 15.6 183.5)">3</text>
<text x="19.2" y="183.5" transform="rotate(-90 19.2 183.5)">4</text>
<text x="92.1" y="183.5" transform="rotate(-90 92.1 183.5)">1</text>
<text x="93.9" y="183.5" transform="rotate(-90 93.9 183.5)">2</text>
<text x="95.6" y="183.5" transform="rotate(-90 95.6 183.5)">3</text>
<text x="99.2" y="183.5" transform="rotate(-90 99.2 183.5)">4</text>
<text x="149" y="183.5" transform="rotate(-90 149 183.5)">4</text>
<text x="150.8" y="183.5" transform="rotate(-90 150.8 183.5)">2</text>
<text x="222.8" y="205.7">Date:</text>
<text x="247.7" y="205.7">Tuesday, February 06, 2018</text>
</g>
<g font-size="1.6" fill="#f00">
<text x="165.7" y="45.9">V-Sense</text>
<text x="110.6" y="63.5">XDS_TX_LS</text>
<text x="234.9" y="64.7">XDS_TX</text>
<text x="110.6" y="68.8">XDS_SWO_LS</text>
<text x="110.6" y="67">XDS_RX_LS</text>
<text x="235" y="68.3">XDS_RX</text>
<text x="235" y="70.1">XDS_SWO</text>
<text x="4.1" y="77.2">DIO16_TDO</text>
<text x="4.1" y="75.4">CC1310_SWO</text>
<text x="4.1" y="78.9">DIO17_TDI</text>
<text x="4.1" y="82.5">CC1310_TMS</text>
<text x="4.1" y="80.7">CC1310_TCK</text>
<text x="4.1" y="87.8">CC1310_RXD</text>
<text x="4.1" y="84.3">CC1310_RESET</text>
<text x="4.1" y="86.1">CC1310_TXD</text>
<text x="165.7" y="107.9">XDS_TCK_LS</text>
<text x="165.7" y="111.5">XDS_TDI_LS</text>
<text x="165.7" y="109.7">XDS_TDO_LS</text>
<text x="236.6" y="111">XDS_TDI</text>
<text x="236.6" y="109.2">XDS_TCK</text>
<text x="236.8" y="114.5">XDS_TDO</text>
<text x="236.6" y="146.5">XDS_TMS_DIR</text>
<text x="165.7" y="152.4">XDS_RESET_LS</text>
<text x="165.7" y="155.9">XDS_TMS_LS</text>
<text x="236.6" y="153.6">XDS_RESET</text>
<text x="236.6" y="157.2">XDS_TMS</text>
</g>
<g font-size="1.6" fill="#004080">
<text x="194.7" y="52.3">VCCB</text>
<text x="202.7" y="52.3">VCCA</text>
<text x="203" y="59.4">1nOE</text>
<text x="203.5" y="55.8">1DIR</text>
<text x="203.5" y="57.6">2DIR</text>
<text x="194.7" y="64.7">1B1</text>
<text x="203" y="61.2">2nOE</text>
<text x="204.3" y="64.7">1A1</text>
<text x="194.7" y="66.5">1B2</text>
<text x="194.7" y="68.3">2B1</text>
<text x="194.7" y="70.1">2B2</text>
<text x="204.3" y="66.5">1A2</text>
<text x="204.3" y="68.3">2A1</text>
<text x="204.3" y="70.1">2A2</text>
<text x="194.7" y="73.6">GND</text>
<text x="194.7" y="75.4">GND</text>
<text x="194.7" y="96.7">VCCB</text>
<text x="202.7" y="96.7">VCCA</text>
<text x="203.5" y="100.3">1DIR</text>
<text x="203" y="103.8">1nOE</text>
<text x="203" y="105.6">2nOE</text>
<text x="203.5" y="102.1">2DIR</text>
<text x="194.7" y="109.2">1B1</text>
<text x="194.7" y="111">1B2</text>
<text x="194.7" y="112.7">2B1</text>
<text x="204.3" y="109.2">1A1</text>
<text x="204.3" y="111">1A2</text>
<text x="204.3" y="112.7">2A1</text>
<text x="194.7" y="118.1">GND</text>
<text x="194.7" y="119.8">GND</text>
<text x="194.7" y="114.5">2B2</text>
<text x="204.3" y="114.5">2A2</text>
<text x="194.7" y="141.2">VCCB</text>
<text x="202.7" y="141.2">VCCA</text>
<text x="203" y="148.3">1nOE</text>
<text x="203.5" y="144.7">1DIR</text>
<text x="203.5" y="146.5">2DIR</text>
<text x="194.7" y="153.6">1B1</text>
<text x="194.7" y="155.4">1B2</text>
<text x="203" y="150.1">2nOE</text>
<text x="204.3" y="153.6">1A1</text>
<text x="204.3" y="155.4">1A2</text>
<text x="194.7" y="157.2">2B1</text>
<text x="194.7" y="159">2B2</text>
<text x="204.3" y="157.2">2A1</text>
<text x="204.3" y="159">2A2</text>
<text x="9.7" y="167.9" transform="rotate(-90 9.7 167.9)">VCC</text>
<text x="13.2" y="167.1" transform="rotate(-90 13.2 167.1)">IO6</text>
<text x="15" y="167.1" transform="rotate(-90 15 167.1)">IO5</text>
<text x="16.8" y="167.1" transform="rotate(-90 16.8 167.1)">IO4</text>
<text x="89.7" y="167.9" transform="rotate(-90 89.7 167.9)">VCC</text>
<text x="93.2" y="167.1" transform="rotate(-90 93.2 167.1)">IO6</text>
<text x="95" y="167.1" transform="rotate(-90 95 167.1)">IO5</text>
<text x="96.8" y="167.1" transform="rotate(-90 96.8 167.1)">IO4</text>
<text x="194.7" y="162.5">GND</text>
<text x="194.7" y="164.3">GND</text>
<text x="13.2" y="180.5" transform="rotate(-90 13.2 180.5)">IO1</text>
<text x="15" y="180.5" transform="rotate(-90 15 180.5)">IO2</text>
<text x="16.8" y="180.5" transform="rotate(-90 16.8 180.5)">IO3</text>
<text x="20.3" y="180.5" transform="rotate(-90 20.3 180.5)">GND</text>
<text x="93.2" y="180.5" transform="rotate(-90 93.2 180.5)">IO1</text>
<text x="95" y="180.5" transform="rotate(-90 95 180.5)">IO2</text>
<text x="96.8" y="180.5" transform="rotate(-90 96.8 180.5)">IO3</text>
<text x="100.3" y="180.5" transform="rotate(-90 100.3 180.5)">GND</text>
</g>
<g font-size="1.3">
<text x="30.8" y="1.3">1</text>
<text x="88.8" y="1.3">2</text>
<text x="146.9" y="1.3">3</text>
<text x="205" y="1.3">4</text>
<text x="263.1" y="1.3">5</text>
<text x=".5" y="28.4">A</text>
<text x="292.6" y="28.4">A</text>
<text x=".5" y="79.5">B</text>
<text x="292.6" y="79.5">B</text>
<text x=".5" y="130.6">C</text>
<text x="292.6" y="130.6">C</text>
<text x=".5" y="181.7">D</text>
<text x="292.6" y="181.7">D</text>
<text x="30.8" y="207.4">1</text>
<text x="88.8" y="207.4">2</text>
<text x="146.9" y="207.4">3</text>
<text x="205" y="207.4">4</text>
<text x="263.1" y="207.4">5</text>
</g>
</svg>
